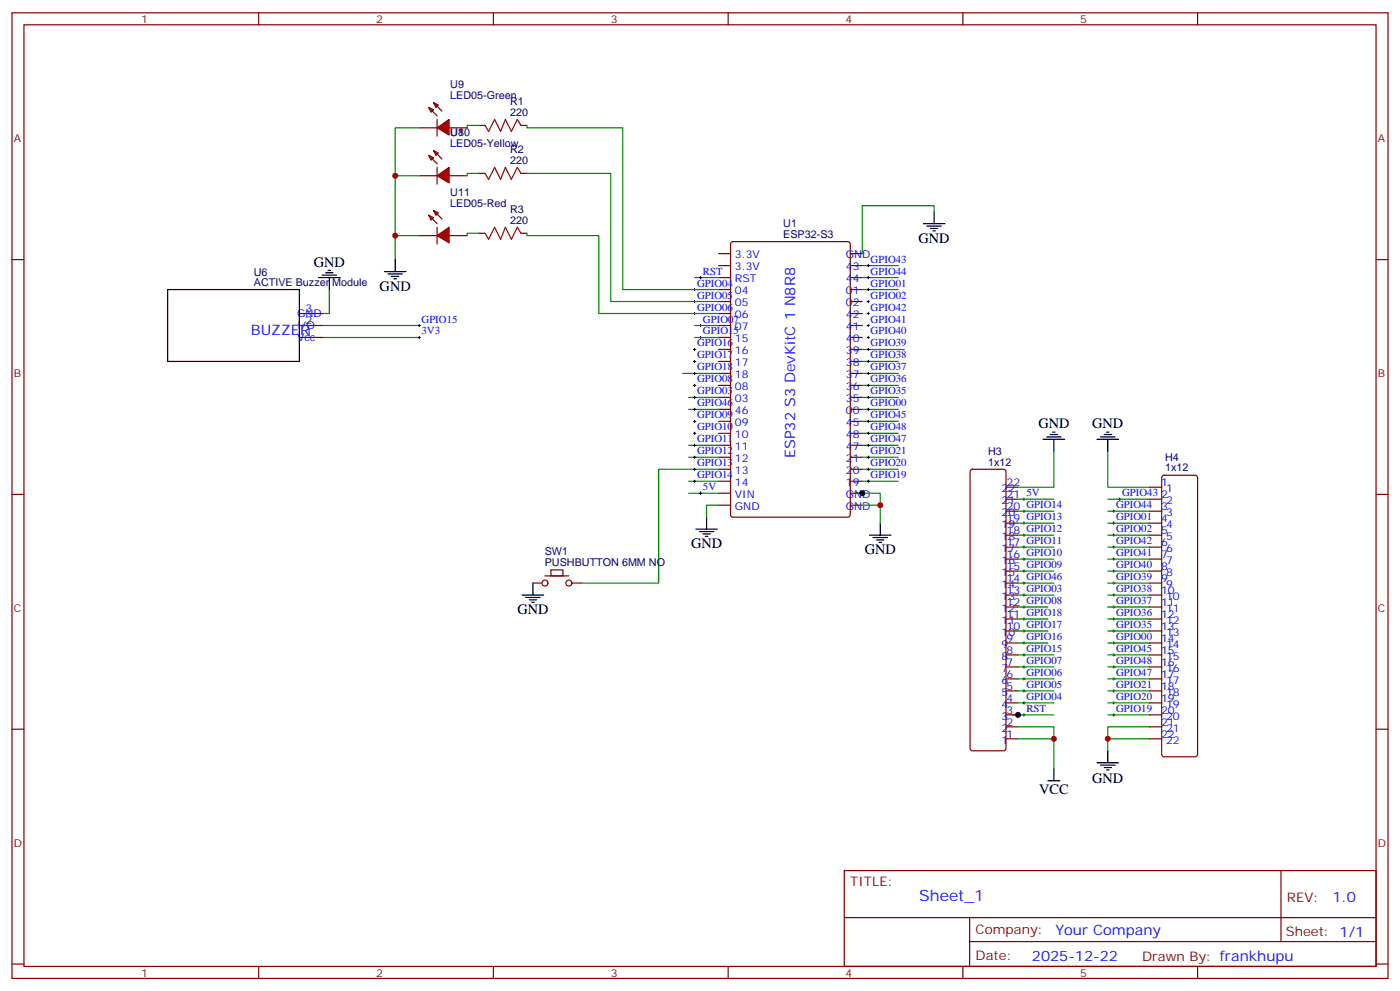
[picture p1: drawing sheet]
<svg xmlns="http://www.w3.org/2000/svg" width="412mm" height="292mm" viewBox="0 0 412 292" stroke-linecap="round" stroke-linejoin="round" font-family="sans-serif">
<g fill="none" stroke="#870000" stroke-width=".35">
<path d="M3.5 3.8h405.4v284.3h-405.4zM7.1 7.3h398.2v277.3h-398.2zM76.2 3.8v3.5M145.3 3.8v3.5M214.5 3.8v3.5M283.6 3.8v3.5M352.8 3.8v3.5M123.5 37.6h5.3M126.3 31.6l1.4 .7-.7 .8zM126.3 31.6l2.5 2.5M127.7 30.2l1.4 .7-.7 .7zM127.7 30.2l2.5 2.5"/>
<path d="M132.3 37.6h5.3M141.1 36.9h1.8M153.5 36.9h1.7M3.5 76.4h3.6M211.7 74.7h3.5M211.7 78.2h3.5M215.4 71.4l.5-.2h33.9l.6 .4 .1 80-.5 .6-34.1 .1-.7-.5v-79.9zM250.5 74.7h3.5M250.5 78.2h3.5M405.3 76.4h3.6M88.2 92.3h7M88.2 95.8h7"/>
<path d="M88.2 99.4h7M211.7 81.7h3.5M211.7 85.3h3.5M211.7 88.8h3.5M211.7 92.3h3.5M211.7 95.8h3.5M211.7 99.4h3.5M250.5 81.7h3.5M250.5 85.3h3.5M250.5 88.8h3.5M250.5 92.3h3.5M250.5 95.8h3.5"/>
<path d="M250.5 99.4h3.5M211.7 102.9h3.5M211.7 106.4h3.5M211.7 110h3.5M211.7 113.5h3.5M211.7 117h3.5M250.5 102.9h3.5M250.5 106.4h3.5M250.5 110h3.5M250.5 113.5h3.5M250.5 117h3.5M211.7 120.5h3.5"/>
<path d="M211.7 124.1h3.5M211.7 127.6h3.5M211.7 131.1h3.5M211.7 134.7h3.5M211.7 138.2h3.5M250.5 120.5h3.5M250.5 124.1h3.5M250.5 127.6h3.5M250.5 131.1h3.5M250.5 134.7h3.5M250.5 138.2h3.5M3.5 145.6h3.6"/>
<path d="M211.7 141.7h3.5M211.7 145.2h3.5M211.7 148.8h3.5M250.5 141.7h3.5M250.5 145.2h3.5M250.5 148.8h3.5M405.3 145.6h3.6M3.5 214.7h3.6M405.3 214.7h3.6M248.7 256.4h156.6v28.2h-156.6zM377.3 256.4v20.9M248.7 270.2h156.5"/>
<path d="M285.6 277.3h119.6M285.6 270.2v14.1M3.5 283.9h3.6M76.2 284.6v3.5M145.3 284.6v3.5M214.5 284.6v3.5M283.6 284.6v3.5M352.8 284.6v3.5M405.3 283.9h3.6"/>
</g>
<g fill="none" stroke="#000" stroke-width=".35">
<path d="M272 65.9h6.3M273 66.6h4.3M274.1 67.3h2.1M274.8 68h.7M275.2 62.3v3.6M49.4 85.3h38.8v21.1h-38.8zM205 155.8h6.3M206 156.5h4.3M207.1 157.2h2.1M207.8 157.9h.7M208.1 152.3v3.5M256.1 157.6h6.4"/>
<path d="M257.2 158.3h4.2M258.2 159h2.1M258.9 159.7h.7M259.3 154.1v3.5"/>
</g>
<g fill="none" stroke="#008700" stroke-width=".35">
<path d="M141.1 36.9h-3.5v.7M254 78.2h10.6M275.2 62.3v-1.7h-21.2v14.1M204.6 81.7h7.1M254 81.7h10.6M254 85.3h10.6M201.1 110h10.6M202.8 117h8.9M254 110h10.6M254 117h10.6M254 102.9h12.3M254 106.4h10.6"/>
<path d="M254 113.5h10.6M202.8 120.5h8.9M202.8 131.1h8.9M202.8 134.7h8.9M211.7 138.2h-17.7v33.5h-22.9M254 120.5h10.6M254 131.1h10.6M254 134.7h10.6M254 124.1h10.6M254 127.6h10.6M254 138.2h10.6M202.8 141.7h8.9"/>
<path d="M202.8 145.2h8.9M211.7 148.8h-3.6v3.5M252.2 145.2h7.1v3.6M254 148.8h5.3v5.3M254 141.7h10.6"/>
</g>
<g fill="none" stroke="#000" stroke-width=".29">
<path d="M255.4 78.2h.7M255.8 77.9v.7M204.3 85.3h.7M204.3 88.8h.7M204.3 92.3h.7M204.6 84.9v.7M204.6 88.4v.7M204.6 92v.7M206 81.7h.7M206 95.8h.7M206 99.4h.7M206.4 81.4v.7"/>
<path d="M206.4 95.5v.7M206.4 99v.7M255.4 81.7h.7M255.4 85.3h.7M255.4 88.8h.7M255.4 92.3h.7M255.4 95.8h.7M255.4 99.4h.7M255.8 81.4v.7M255.8 84.9v.7M255.8 88.4v.7M255.8 92v.7"/>
<path d="M255.8 95.5v.7M255.8 99v.7M204.3 102.9h.7M204.3 106.4h.7M204.3 110h.7M204.3 113.5h.7M204.3 117h.7M204.6 102.6v.7M204.6 106.1v.7M204.6 109.6v.7M204.6 113.1v.7M204.6 116.7v.7"/>
<path d="M255.4 102.9h.7M255.4 106.4h.7M255.4 110h.7M255.4 113.5h.7M255.4 117h.7M255.8 102.6v.7M255.8 106.1v.7M255.8 109.6v.7M255.8 113.1v.7M255.8 116.7v.7M204.3 120.5h.7M204.3 124.1h.7"/>
<path d="M204.3 127.6h.7M204.3 131.1h.7M204.3 134.7h.7M204.3 138.2h.7M204.6 120.2v.7M204.6 123.7v.7M204.6 127.2v.8M204.6 130.8v.7M204.6 134.3v.7M204.6 137.8v.7M255.4 120.5h.7M255.4 124.1h.7"/>
<path d="M255.4 127.6h.7M255.4 131.1h.7M255.4 134.7h.7M255.4 138.2h.7M255.8 120.2v.7M255.8 123.7v.7M255.8 127.2v.8M255.8 130.8v.7M255.8 134.3v.7M255.8 137.8v.7M204.3 141.7h.7M204.6 141.4v.7"/>
<path d="M206 145.2h.7M206.4 144.9v.7M255.4 141.7h.7M255.8 141.4v.7"/>
</g>
<path d="M142.9 36.9l1 1.8 1.8-3.5 1.8 3.5 1.4-3.5 1.7 3.5 1.8-3.5 1.1 1.7" fill="none" stroke="#a10000" stroke-width=".35"/>
<path d="M128.8 37.6l3.5-2.4v4.6z" fill="#f00" stroke="#870000" stroke-width=".35"/>
<path d="M128.8 35.2v4.9M123.5 51.8h5.3M126.3 45.8l1.4 .7-.7 .7zM126.3 45.8l2.5 2.4M127.7 44.3l1.4 .7-.7 .8zM127.7 44.3l2.5 2.5M132.3 51.8h5.3" fill="none" stroke="#870000" stroke-width=".35"/>
<path d="M128.8 51.8l3.5-2.5v4.6z" fill="#f00" stroke="#870000" stroke-width=".35"/>
<path d="M128.8 49.3v4.9M141.1 51h1.8M153.5 51h1.7M123.5 69.4h5.3M126.3 63.4l1.4 .7-.7 .7zM126.3 63.4l2.5 2.5M127.7 62l1.4 .7-.7 .7zM127.7 62l2.5 2.5M132.3 69.4h5.3M141.1 68.7h1.8M153.5 68.7h1.7" fill="none" stroke="#870000" stroke-width=".35"/>
<path d="M142.9 51l1 1.8 1.8-3.5 1.8 3.5 1.4-3.5 1.7 3.5 1.8-3.5 1.1 1.7M142.9 68.7l1 1.7 1.8-3.5 1.8 3.5 1.4-3.5 1.7 3.5 1.8-3.5 1.1 1.8" fill="none" stroke="#a10000" stroke-width=".35"/>
<path d="M141.1 51h-3.5v.8M141.1 68.7h-3.5v.7" fill="none" stroke="#008700" stroke-width=".35"/>
<path d="M128.8 69.4l3.5-2.5v4.6z" fill="#f00" stroke="#870000" stroke-width=".35"/>
<g fill="none" stroke="#870000" stroke-width=".35">
<path d="M128.8 66.9v5M286 138.4l.5-.2h9.1l.5 .2 .2 .5v81.5l-.2 .5-.5 .2h-9.1l-.5-.2-.2-.5v-81.5zM296.3 143.5h3.6M296.3 147h3.6M296.3 150.5h3.6M296.3 154.1h3.6M296.3 157.6h3.6M338.7 143.5h3.5M338.7 147h3.5M338.7 150.5h3.5M338.7 154.1h3.5M338.7 157.6h3.5"/>
<path d="M342.4 140.2l.5-.3h9.2l.5 .3 .2 .5v81.4l-.3 .5-.4 .2h-9.2l-.5-.2-.2-.5v-81.4zM157 171.7h2.5M160.5 169.6h7.1M162.3 167.8h3.5v1.8h-3.5zM168.6 171.7h2.5M296.3 171.7h3.6M296.3 161.1h3.6M296.3 164.6h3.6M296.3 168.2h3.6M296.3 175.2h3.6M296.3 178.8h3.6M338.7 171.7h3.5"/>
<path d="M338.7 161.1h3.5M338.7 164.6h3.5M338.7 168.2h3.5M338.7 175.2h3.5M338.7 178.8h3.5M296.3 182.3h3.6M296.3 185.8h3.6M296.3 189.3h3.6M296.3 192.9h3.6M296.3 196.4h3.6M296.3 199.9h3.6M338.7 182.3h3.5"/>
<path d="M338.7 185.8h3.5M338.7 189.3h3.5M338.7 192.9h3.5M338.7 196.4h3.5M338.7 199.9h3.5M296.3 203.4h3.6M296.3 207h3.6M296.3 210.5h3.6M296.3 214h3.6M296.3 217.6h3.6M338.7 203.4h3.5M338.7 207h3.5"/>
<path d="M338.7 210.5h3.5M338.7 214h3.5M338.7 217.6h3.5"/>
<circle cx="160.5" cy="171.7" r=".88"/>
<circle cx="167.6" cy="171.7" r=".88"/>
</g>
<g fill="none" stroke="#008700" stroke-width=".35">
<path d="M123.5 37.6h-7.1v38.8M155.2 36.9v.7h28.2v47.7h28.3M116.4 51.8h7.1M155.2 51h24.7v37.8h31.8M116.4 69.4h7.1M155.2 68.7v.7h21.2v22.9h35.3M95.2 99.4h28.3M95.2 95.8h28.3M97 85.3v7h-1.8M204.6 99.4h7.1M204.6 95.8h7.1M310.4 132.9v10.6h-10.5"/>
<path d="M326.3 132.9v10.6h12.4M299.9 157.6h10.5M299.9 154.1h10.5M299.9 150.5h10.5M299.9 147h10.5M326.3 157.6h12.4M326.3 154.1h12.4M326.3 150.5h12.4M326.3 147h12.4M299.9 178.8h8.8M299.9 175.2h10.5M299.9 171.7h10.5"/>
<path d="M299.9 168.2h10.5M299.9 164.6h10.5M299.9 161.1h10.5M326.3 178.8h12.4M326.3 175.2h12.4M326.3 171.7h12.4M326.3 168.2h12.4M326.3 164.6h12.4M326.3 161.1h12.4M299.9 199.9h10.5M299.9 196.4h10.5M299.9 192.9h10.5"/>
<path d="M299.9 189.3h8.8M299.9 185.8h8.8M299.9 182.3h8.8M326.3 199.9h12.4M326.3 196.4h12.4M326.3 192.9h12.4M326.3 189.3h12.4M326.3 185.8h12.4M326.3 182.3h12.4M298.1 210.5h12.3M299.9 214h10.5v3.6M299.9 217.6h10.5v8.8"/>
<path d="M299.9 207h10.5M299.9 203.4h10.5M326.3 207h12.4M326.3 210.5h12.4M326.3 203.4h12.4M338.7 214h-12.4v3.6M338.7 217.6h-12.4v3.5"/>
</g>
<g fill="none" stroke="#000" stroke-width=".35">
<path d="M96.7 79.6h.7M113.2 80h6.4M116.4 76.4v3.6M93.8 81.7h6.4M94.9 81h4.2M96 80.3h2.1M97 81.7v3.6M114.3 80.7h4.2M115.4 81.4h2.1M116.1 82.1h.7M307.3 129.4h6.3M308.3 128.7h4.3"/>
<path d="M309.4 128h2.1M310.1 127.2h.7M310.4 129.4v3.5M323.1 129.4h6.4M324.2 128.7h4.2M325.3 128h2.1M326 127.2h.7M326.3 129.4v3.5M153.8 175.2h6.4M154.9 175.9h4.2M155.9 176.6h2.1M156.6 177.3h.7"/>
<path d="M157 171.7v3.5M308.7 229.9h3.5M310.4 226.4v3.5M323.1 224.6h6.4M324.2 225.3h4.2M325.3 226h2.1M326 226.7h.7M326.3 221.1v3.5"/>
</g>
<g fill="none" stroke="#000" stroke-width=".29">
<path d="M123.1 95.8h.7M123.1 99.4h.7M123.5 95.5v.7M123.5 99v.7M301.3 157.6h.7M301.3 154.1h.7M301.3 150.5h.7M301.3 147h.7M301.6 146.6v.8M301.6 150.2v.7M301.6 153.7v.7M301.6 157.2v.7"/>
<path d="M327.7 157.6h.7M327.7 154.1h.7M327.7 150.5h.7M328.1 150.2v.7M328.1 153.7v.7M328.1 157.2v.7M329.5 147h.7M329.8 146.6v.8M301.3 178.8h.7M301.3 175.2h.7M301.3 171.7h.7M301.3 168.2h.7"/>
<path d="M301.3 164.6h.7M301.3 161.1h.7M301.6 160.8v.7M301.6 164.3v.7M301.6 167.8v.7M301.6 171.3v.7M301.6 174.9v.7M301.6 178.4v.7M327.7 178.8h.7M327.7 175.2h.7M327.7 171.7h.7M327.7 168.2h.7"/>
<path d="M327.7 164.6h.7M327.7 161.1h.7M328.1 160.8v.7M328.1 164.3v.7M328.1 167.8v.7M328.1 171.3v.7M328.1 174.9v.7M328.1 178.4v.7M301.3 199.9h.7M301.3 196.4h.7M301.3 192.9h.7M301.3 189.3h.7"/>
<path d="M301.3 185.8h.7M301.3 182.3h.7M301.6 181.9v.7M301.6 185.5v.7M301.6 189v.7M301.6 192.5v.7M301.6 196v.7M301.6 199.6v.7M327.7 199.9h.7M327.7 196.4h.7M327.7 192.9h.7M327.7 189.3h.7"/>
<path d="M327.7 185.8h.7M327.7 182.3h.7M328.1 181.9v.7M328.1 185.5v.7M328.1 189v.7M328.1 192.5v.7M328.1 196v.7M328.1 199.6v.7M301.3 210.5h.7M301.3 207h.7M301.3 203.4h.7M301.6 203.1v.7"/>
<path d="M301.6 206.6v.7M301.6 210.1v.8M327.7 210.5h.7M327.7 207h.7M327.7 203.4h.7M328.1 203.1v.7M328.1 206.6v.7M328.1 210.1v.8"/>
</g>
<circle cx="259.3" cy="148.8" r=".88" fill="#c00"/>
<circle cx="254" cy="145.2" r=".88" fill="#000"/>
<g fill="#c00">
<circle cx="116.4" cy="69.4" r=".88"/>
<circle cx="116.4" cy="51.8" r=".88"/>
</g>
<g fill="#f00">
<circle cx="326.3" cy="217.6" r=".88"/>
<circle cx="310.4" cy="217.6" r=".88"/>
</g>
<circle cx="299.9" cy="210.5" r=".88" fill="#000"/>
<text font-size="4.6" fill="#00f" x="270.8" y="265.4">Sheet_1</text>
<g font-size="4.2">
<text x="270.6" y="71.5">GND</text>
<text x="92.4" y="78.6">GND</text>
<text x="111.8" y="85.6">GND</text>
<text x="305.9" y="126.1">GND</text>
<text x="321.7" y="126.1">GND</text>
<text x="203.6" y="161.5">GND</text>
<text x="254.7" y="163.2">GND</text>
<text x="152.4" y="180.9">GND</text>
<text x="306.1" y="233.8">VCC</text>
<text x="321.7" y="230.6">GND</text>
</g>
<g font-size="4.2" fill="#00f">
<text x="73.9" y="98.5">BUZZER</text>
<text x="234.2" y="134.9" transform="rotate(-90 234.2 134.9)">ESP32 S3 DevKitC 1 N8R8</text>
<text x="392.5" y="265.6">1.0</text>
<text x="310.9" y="275.2">Your Company</text>
<text x="304" y="283">2025-12-22</text>
</g>
<g font-size="3.9" fill="#800">
<text x="250.5" y="260.9">TITLE:</text>
<text x="379.1" y="265.6">REV:</text>
<text x="287.4" y="275.1">Company:</text>
<text x="378.7" y="275.8">Sheet: 1/1</text>
<text x="287.4" y="282.8">Date:</text>
<text x="336.4" y="282.9">Drawn By: frankhupu</text>
</g>
<g font-size="3.2" fill="#800">
<text x="41.6" y="6.8">1</text>
<text x="110.8" y="6.8">2</text>
<text x="179.9" y="6.8">3</text>
<text x="249.1" y="6.8">4</text>
<text x="318.2" y="6.8">5</text>
<text x="4.1" y="41.9">A</text>
<text x="405.9" y="41.9">A</text>
<text x="4.1" y="111">B</text>
<text x="405.9" y="111">B</text>
<text x="4.1" y="180.2">C</text>
<text x="405.9" y="180.2">C</text>
<text x="4.1" y="249.3">D</text>
<text x="405.9" y="249.3">D</text>
<text x="41.6" y="287.6">1</text>
<text x="110.8" y="287.6">2</text>
<text x="179.9" y="287.6">3</text>
<text x="249.1" y="287.6">4</text>
<text x="318.2" y="287.6">5</text>
</g>
<g font-size="3.2" fill="#000080">
<text x="132.6" y="29.2">LED05-Green</text>
<text x="132.6" y="26">U9</text>
<text x="150.3" y="34.1">220</text>
<text x="150.3" y="31.1">R1</text>
<text x="132.6" y="40.1">U8</text>
<text x="132.6" y="40.1">U10</text>
<text x="132.6" y="43.3">LED05-Yellow</text>
<text x="150.3" y="45.2">R2</text>
<text x="150.3" y="48.2">220</text>
<text x="132.6" y="57.7">U11</text>
<text x="132.6" y="60.9">LED05-Red</text>
<text x="150.3" y="65.9">220</text>
<text x="150.3" y="62.8">R3</text>
<text x="230.7" y="70.1">ESP32-S3</text>
<text x="230.7" y="66.9">U1</text>
<text x="74.8" y="81.1">U6</text>
<text x="74.8" y="84.2">ACTIVE Buzzer Module</text>
<text x="291.1" y="137.1">1x12</text>
<text x="291.1" y="133.9">H3</text>
<text x="343.2" y="135.6">H4</text>
<text x="343.2" y="138.8">1x12</text>
<text x="160.5" y="166.8">PUSHBUTTON 6MM NO</text>
<text x="160.5" y="163.5">SW1</text>
</g>
<g font-size="3.2" fill="#00f">
<text x="216.5" y="76.1">3.3V</text>
<text x="249.2" y="76.1">GND</text>
<text x="256.5" y="77.3">GPIO43</text>
<text x="207.1" y="80.9">RST</text>
<text x="216.5" y="79.6">3.3V</text>
<text x="216.5" y="83.1">RST</text>
<text x="249.2" y="79.6">43</text>
<text x="249.2" y="83.1">44</text>
<text x="256.5" y="80.9">GPIO44</text>
<text x="205.3" y="84.4">GPIO04</text>
<text x="205.3" y="87.9">GPIO05</text>
<text x="216.5" y="86.7">04</text>
<text x="249.2" y="86.7">01</text>
<text x="256.5" y="84.4">GPIO01</text>
<text x="256.5" y="87.9">GPIO02</text>
<text x="87.5" y="93.4">GND</text>
<text x="90" y="95.5">2</text>
<text x="90" y="92">3</text>
<text x="124.2" y="95">GPIO15</text>
<text x="205.3" y="91.4">GPIO06</text>
<text x="207.1" y="95">GPIO07</text>
<text x="216.5" y="90.2">05</text>
<text x="216.5" y="93.7">06</text>
<text x="249.2" y="90.2">02</text>
<text x="249.2" y="93.7">42</text>
<text x="256.5" y="95">GPIO41</text>
<text x="256.5" y="91.4">GPIO42</text>
<text x="87.5" y="100.4">Vcc</text>
<text x="87.5" y="96.9">I/O</text>
<text x="90" y="99">1</text>
<text x="124.2" y="98.5">3V3</text>
<text x="207.1" y="98.5">GPIO15</text>
<text x="216.5" y="97.3">07</text>
<text x="216.5" y="100.8">15</text>
<text x="249.2" y="97.3">41</text>
<text x="249.2" y="100.8">40</text>
<text x="256.5" y="98.5">GPIO40</text>
<text x="205.3" y="102">GPIO16</text>
<text x="205.3" y="105.6">GPIO17</text>
<text x="216.5" y="104.3">16</text>
<text x="216.5" y="107.8">17</text>
<text x="249.2" y="104.3">39</text>
<text x="249.2" y="107.8">38</text>
<text x="256.5" y="105.6">GPIO38</text>
<text x="256.5" y="102">GPIO39</text>
<text x="205.3" y="109.1">GPIO18</text>
<text x="205.3" y="112.6">GPIO08</text>
<text x="216.5" y="111.4">18</text>
<text x="249.2" y="111.4">37</text>
<text x="256.5" y="112.6">GPIO36</text>
<text x="256.5" y="109.1">GPIO37</text>
<text x="205.3" y="116.1">GPIO03</text>
<text x="205.3" y="119.7">GPIO46</text>
<text x="216.5" y="114.9">08</text>
<text x="216.5" y="118.4">03</text>
<text x="249.2" y="114.9">36</text>
<text x="249.2" y="118.4">35</text>
<text x="256.5" y="116.1">GPIO35</text>
<text x="256.5" y="119.7">GPIO00</text>
<text x="205.3" y="123.2">GPIO09</text>
<text x="216.5" y="122">46</text>
<text x="216.5" y="125.5">09</text>
<text x="249.2" y="122">00</text>
<text x="249.2" y="125.5">45</text>
<text x="256.5" y="123.2">GPIO45</text>
<text x="205.3" y="126.7">GPIO10</text>
<text x="205.3" y="130.2">GPIO11</text>
<text x="216.5" y="129">10</text>
<text x="249.2" y="129">48</text>
<text x="256.5" y="130.2">GPIO47</text>
<text x="256.5" y="126.7">GPIO48</text>
<text x="205.3" y="133.8">GPIO12</text>
<text x="205.3" y="137.3">GPIO13</text>
<text x="216.5" y="132.5">11</text>
<text x="216.5" y="136.1">12</text>
<text x="249.2" y="132.5">47</text>
<text x="249.2" y="136.1">21</text>
<text x="256.5" y="133.8">GPIO21</text>
<text x="256.5" y="137.3">GPIO20</text>
<text x="205.3" y="140.8">GPIO14</text>
<text x="216.5" y="139.6">13</text>
<text x="216.5" y="143.1">14</text>
<text x="249.2" y="139.6">20</text>
<text x="249.2" y="143.1">19</text>
<text x="256.5" y="140.8">GPIO19</text>
<text x="296.5" y="143.1">22</text>
<text x="342" y="143.1">1</text>
<text x="207.1" y="144.4">5V</text>
<text x="216.5" y="146.6">VIN</text>
<text x="249.2" y="146.6">GND</text>
<text x="295" y="148.4">21</text>
<text x="295" y="144.9">22</text>
<text x="296.5" y="146.6">21</text>
<text x="302.3" y="146.1">5V</text>
<text x="328.8" y="149.6">GPIO44</text>
<text x="330.6" y="146.1">GPIO43</text>
<text x="342" y="146.6">2</text>
<text x="343.5" y="144.9">1</text>
<text x="343.5" y="148.4">2</text>
<text x="216.5" y="150.2">GND</text>
<text x="249.2" y="150.2">GND</text>
<text x="295" y="155.5">19</text>
<text x="295" y="151.9">20</text>
<text x="296.5" y="153.7">19 GPIO13</text>
<text x="296.5" y="150.2">20 GPIO14</text>
<text x="328.8" y="153.2">GPIO01</text>
<text x="342" y="150.2">3</text>
<text x="342" y="153.7">4</text>
<text x="343.5" y="151.9">3</text>
<text x="343.5" y="155.5">4</text>
<text x="295" y="159">18</text>
<text x="296.5" y="160.8">17 GPIO11</text>
<text x="296.5" y="157.2">18 GPIO12</text>
<text x="328.8" y="160.2">GPIO42</text>
<text x="328.8" y="156.7">GPIO02</text>
<text x="342" y="157.2">5</text>
<text x="342" y="160.8">6</text>
<text x="343.5" y="159">5</text>
<text x="295" y="166.1">16</text>
<text x="295" y="162.5">17</text>
<text x="296.5" y="167.8">15 GPIO09</text>
<text x="296.5" y="164.3">16 GPIO10</text>
<text x="328.8" y="167.3">GPIO40</text>
<text x="328.8" y="163.8">GPIO41</text>
<text x="342" y="164.3">7</text>
<text x="342" y="167.8">8</text>
<text x="343.5" y="162.5">6</text>
<text x="343.5" y="166.1">7</text>
<text x="295" y="173.1">14</text>
<text x="295" y="169.6">15</text>
<text x="296.5" y="171.3">14 GPIO46</text>
<text x="328.8" y="170.8">GPIO39</text>
<text x="342" y="171.3">9</text>
<text x="343.5" y="169.6">8</text>
<text x="343.5" y="173.1">9</text>
<text x="295" y="176.6">13</text>
<text x="296.5" y="178.4">12 GPIO08</text>
<text x="296.5" y="174.9">13 GPIO03</text>
<text x="328.8" y="177.9">GPIO37</text>
<text x="328.8" y="174.3">GPIO38</text>
<text x="342" y="174.9">10</text>
<text x="342" y="178.4">11</text>
<text x="343.5" y="176.6">10</text>
<text x="295" y="183.7">11</text>
<text x="295" y="180.2">12</text>
<text x="296.5" y="185.5">10 GPIO17</text>
<text x="296.5" y="181.9">11 GPIO18</text>
<text x="328.8" y="184.9">GPIO35</text>
<text x="328.8" y="181.4">GPIO36</text>
<text x="342" y="181.9">12</text>
<text x="342" y="185.5">13</text>
<text x="343.5" y="180.2">11</text>
<text x="343.5" y="183.7">12</text>
<text x="295" y="190.7">9</text>
<text x="295" y="187.2">10</text>
<text x="296.5" y="189">9</text>
<text x="302.3" y="188.5">GPIO16</text>
<text x="302.3" y="192">GPIO15</text>
<text x="328.8" y="192">GPIO45</text>
<text x="328.8" y="188.5">GPIO00</text>
<text x="342" y="189">14</text>
<text x="343.5" y="187.2">13</text>
<text x="343.5" y="190.7">14</text>
<text x="295" y="197.8">7</text>
<text x="295" y="194.3">8</text>
<text x="296.5" y="196">7</text>
<text x="296.5" y="192.5">8</text>
<text x="302.3" y="195.5">GPIO07</text>
<text x="328.8" y="195.5">GPIO48</text>
<text x="342" y="192.5">15</text>
<text x="342" y="196">16</text>
<text x="343.5" y="194.3">15</text>
<text x="343.5" y="197.8">16</text>
<text x="295" y="201.3">6</text>
<text x="296.5" y="203.1">5</text>
<text x="296.5" y="199.6">6</text>
<text x="302.3" y="199">GPIO06</text>
<text x="302.3" y="202.6">GPIO05</text>
<text x="328.8" y="202.6">GPIO21</text>
<text x="328.8" y="199">GPIO47</text>
<text x="342" y="199.6">17</text>
<text x="342" y="203.1">18</text>
<text x="343.5" y="201.3">17</text>
<text x="295" y="208.4">4</text>
<text x="295" y="204.9">5</text>
<text x="296.5" y="206.6">4</text>
<text x="302.3" y="206.1">GPIO04</text>
<text x="302.3" y="209.6">RST</text>
<text x="328.8" y="209.6">GPIO19</text>
<text x="328.8" y="206.1">GPIO20</text>
<text x="342" y="206.6">19</text>
<text x="343.5" y="204.9">18</text>
<text x="343.5" y="208.4">19</text>
<text x="295" y="215.4">2</text>
<text x="295" y="211.9">3</text>
<text x="296.5" y="213.7">2</text>
<text x="296.5" y="210.1">3</text>
<text x="342" y="210.1">20</text>
<text x="342" y="213.7">21</text>
<text x="343.5" y="211.9">20</text>
<text x="343.5" y="215.4">21</text>
<text x="295" y="219">1</text>
<text x="296.5" y="217.2">1</text>
<text x="342" y="217.2">22</text>
<text x="343.5" y="219">22</text>
</g>
</svg>
